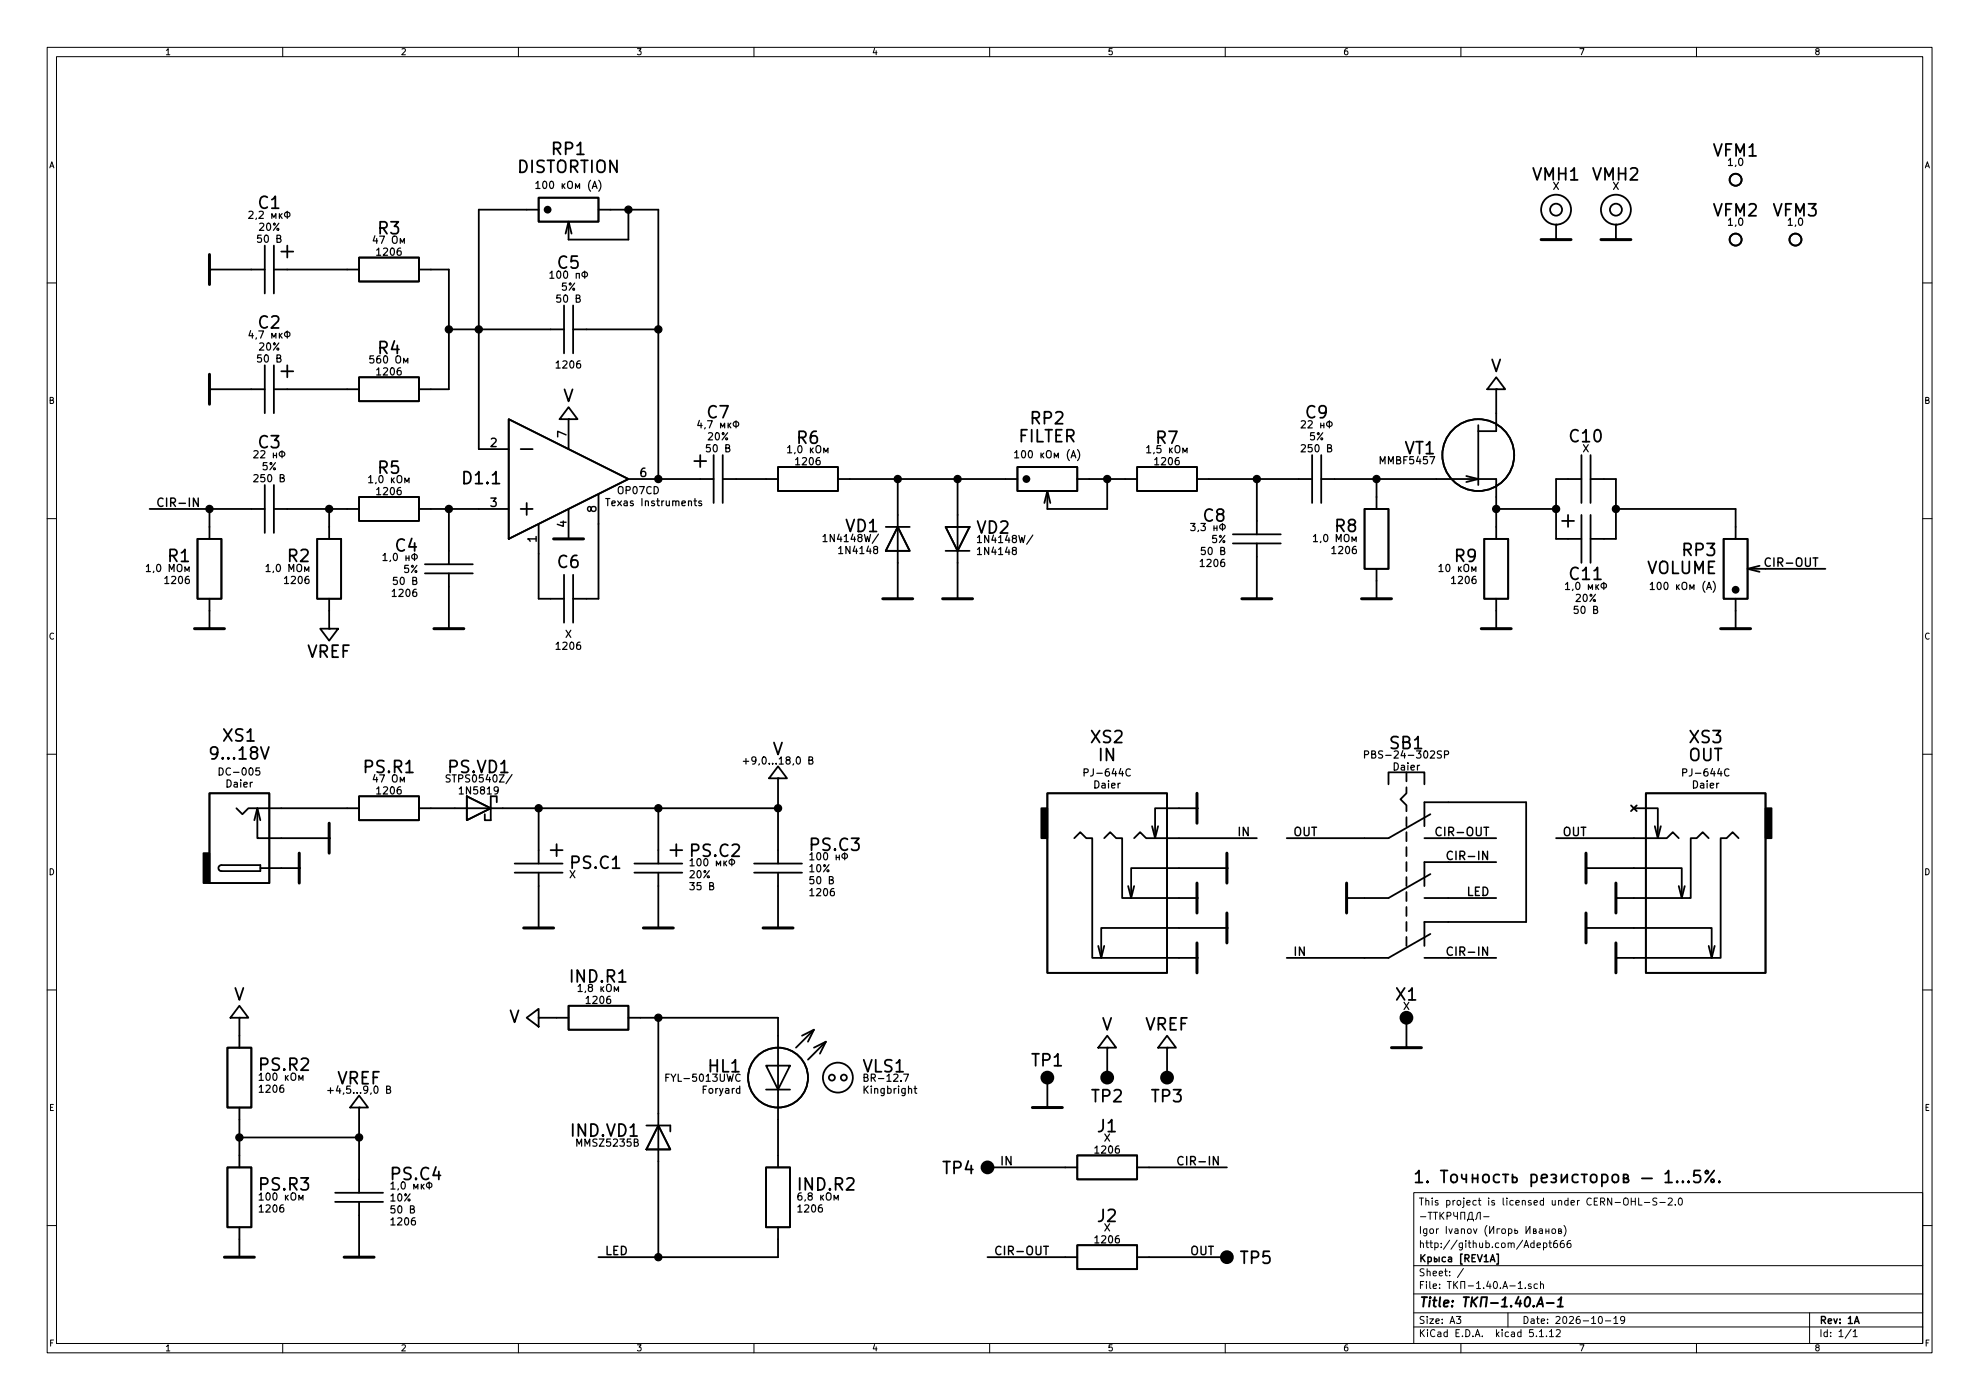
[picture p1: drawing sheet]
<svg xmlns="http://www.w3.org/2000/svg" width="420mm" height="297mm" viewBox="0 0 420 297" stroke-linecap="round" stroke-linejoin="round" font-family="sans-serif">
<g fill="none" stroke="#000" stroke-width=".21">
<path d="M10 10h400v277h-400zM12 12h396v273.1h-396zM60 10v2M110 10v2M160 10v2M210 10v2M260 10v2M310 10v2M360 10v2M10 60h2M408 60h2M10 110h2"/>
<path d="M408 110h2M10 160h2M408 160h2M10 210h2M408 210h2M300 253h108v32.1h-108zM301.4 258.2h1.2M303 257.2h.9M303.5 257.2v1.5M304.2 257.2h.9M304.6 257.2v1.5M305.6 257.2v1.5"/>
<path d="M305.8 257.8l.6 .9M306.4 257.2l-.8 .9M307.1 258l.7-.1 .1-.2-.1-.4-.7-.1v1.5M308.5 257.2l.1 .8 .7 .1M309.3 257.2v1.5M310 258.7v-1.5h.8v1.5M311.4 259.1v-.4h1.3v.4M311.6 258.7l.2-1.2 .2-.3h.4v1.5M313.1 258.7l.2-.2 .2-.9a.54 .54 0 0 1 .6-.4v1.5M314.8 258.2h1.2M346.2 254.2v1.5M346.2 254.9h.8"/>
<path d="M347 254.2v1.5M347.7 254.2v1.5h.7M348.9 255.1h1.2M351.6 254.3l-.6-.1-.3 .3 .1 .3 .7 .3v.5l-.2 .1-.6-.1M352.2 255.1h1.2M354 254.3l.6-.1 .3 .4-1 1.1h1M355.5 255.6v.1M356.3 254.3l.2-.1a.81 .81 0 0 1 .5 .7 .81 .81 0 0 1-.5 .8l-.2-.1-.2-.5zM10 260h2M300 278.5h108M300 274.5h108M300 268.5h108"/>
<path d="M309 279.3h1l-.5 .6 .4 .1v.7l-.2 .1-.7-.1M310.5 269.1l-1.2 2M315.5 260a1.71 1.71 0 0 0 0 2.3M316.1 260.2v1.5l.9-1.5v1.5M318.3 260.7h-.6v1M318.7 260.8l.3-.1 .4 .1v.8l-.2 .1-.5-.1zM318.9 273.4l.5-1.5 .5 1.5M319 273h.8M320 278.5v3M320.1 260.8l.4-.1 .3 .3v.6l-.3 .1-.4-.1M320.1 260.7v1.5M320.4 272.8h1.1"/>
<path d="M321.5 260.7v1l.5-.1v-.5h-.5M322.2 272.3l.4-.4v1.5M322.2 273.4h.8M323.7 273.3v.1M323.8 260.2v1.5l.9-1.5v1.5M324.9 272.5l-.4-.1-.2 .2 .1 .2 .5 .2v.3h-.6M325.4 261.2l.5-.1 .1-.2-.2-.2h-.4v1l.6-.1v-.3l-.2-.1M326.2 264.2l.7-.1-.1-.3-.4-.1-.2 .2v.7h.6M326.2 272.5l-.4-.1-.3 .3 .1 .6 .2 .1 .4-.1M326.7 260.8h.6v.9M326.9 272.5l.2-.1 .4 .1v.9M326.9 271.9v1.5"/>
<path d="M327.3 261.1l-.7 .3 .2 .3 .5-.1M327.5 263.8l.5-.1 .2 .3v.6l-.2 .1-.5-.1M327.5 263.7v1.5M328 261.2h.7M328 260.7v1M328.7 263.7h.5M328.7 260.7v1M328.9 263.2v1.3l.3 .2M329.4 260.8l.2-.1 .4 .1v.8l-.2 .1-.4-.1zM330.4 263.2l-.5 .1a1.11 1.11 0 0 0-.1 1.3l.5 .1 .2-.1v-.5l-.2-.3h-.5l-.1 .3M330.7 261.2l.5-.1 .1-.2-.2-.2h-.4v1l.6-.1v-.3l-.2-.1M331.8 263.2l-.4 .1a.96 .96 0 0 0 0 1.4l.5-.1 .1-.5-.3-.3h-.5l-.1 .3"/>
<path d="M331.9 260a1.71 1.71 0 0 1 0 2.3M333.2 263.2h-.3l-.3 .4-.1 .8 .3 .3 .5-.1 .1-.5-.2-.3h-.4l-.3 .3M339.3 279.5l.2-.2a.81 .81 0 0 1 .5 .8 .81 .81 0 0 1-.5 .7l-.2-.1-.1-.5zM342.5 279.7l.4-.4v1.5M344.8 279.9l-.4 .3h-.2l-.3-.3 .1-.5 .4-.1 .3 .2a1.13 1.13 0 0 1-.3 1.2l-.4 .1M384 278.5v6.6M408 260h2M60 285.1v1.9M110 285.1v1.9M160 285.1v1.9M210 285.1v1.9M260 285.1v1.9"/>
<path d="M300 281.5h108M310 285.1v1.9M326.7 282.5l.4-.4v1.5M326.7 283.6h.8M328.2 283.5v.1M328.8 282.5l.4-.4v1.5M328.8 283.6h.9M330.3 282.3l.5-.2 .2 .2 .1 .2-.9 1.1h.9M340.7 280.2h1.1M342.5 280.8h.8M360 285.1v1.9M392.8 282l-1.3 2"/>
<path d="M393.2 282.5l.5-.4v1.5M393.2 283.6h.9"/>
</g>
<g fill="none" stroke="#000" stroke-width=".3">
<path d="M42.1 105.7v1.8l-1.1-1.8v1.8M375.7 118.6a.71 .71 0 0 0-.9-.1 .71 .71 0 0 0-.2 .9 .67 .67 0 0 0 .3 .7 .67 .67 0 0 0 .8-.1M305.8 175.7a.71 .71 0 0 0-.9 0 .71 .71 0 0 0-.2 .8 .67 .67 0 0 0 .4 .7 .67 .67 0 0 0 .7 0M308.2 180.8a.73 .73 0 0 0-.9 0 .73 .73 0 0 0-.2 .8 .69 .69 0 0 0 .3 .7 .69 .69 0 0 0 .8-.1M308.2 201.1a.73 .73 0 0 0-.9 0 .73 .73 0 0 0-.2 .8 .69 .69 0 0 0 .3 .7 .69 .69 0 0 0 .8 0M251.1 245.6a.73 .73 0 0 0-.9-.1 .73 .73 0 0 0-.3 .9 .69 .69 0 0 0 .4 .7 .69 .69 0 0 0 .8-.1M221.5 264.4h1M222 264.4v1.8M310.9 267l.7-.1 .1-.2v-.3l-.2-.2h-.6v1.5M311.2 267l.5 .7M312.4 266.9h.5M313.1 266.2h-.7v1.5h.7"/>
<path d="M313.5 266.2l.5 1.5 .5-1.5M315 266.6l.4-.4v1.5M315 267.7h.8M316.2 267.7l.5-1.5 .5 1.5M316.4 267.3h.7M317.6 266.1h.4v2.1h-.4M393.5 280.8l.5-1.5 .5 1.5"/>
</g>
<path d="M322.2 275.1l-.6 1.5h1.2M322.6 275.9l-.1 1.3M323.8 275.4l.2-.1a.45 .45 0 0 1 .7 .3v.9a.73 .73 0 0 1-.8 .7l-.3-.2a1.65 1.65 0 0 1 .2-1.6zM325.5 277l-.1 .2M326.1 277.2l.9-2 .4 2M326.4 276.7h.9M328.2 276.5h1.5M330.5 277.2h1.1M330.7 275.8l.6-.6-.2 2" fill="none" stroke="#000" stroke-width=".41"/>
<g fill="none" stroke="#000" stroke-width=".63">
<path d="M44.4 54v6.4M327 50.8h6.4M339.7 50.8h6.4M44.4 79.4v6.4M117.5 114.3h6.3M41.3 133.4h6.3M92.1 133.4h6.3M187.3 127h6.4M200 127h6.4M263.5 127h6.4M288.9 127h6.4M314.3 133.4h6.4"/>
<path d="M365.1 133.4h6.4M69.8 174.7v6.3M254 168.3v6.4M63.5 181v6.4M111.1 196.9h6.4M136.5 196.9h6.4M161.9 196.9h6.4M254 187.4v6.3M260.3 181v6.4M260.3 193.7v6.4M285.7 187.4v6.3M336.5 181v6.4"/>
<path d="M336.5 193.7v6.4M342.9 187.4v6.3M254 200.1v6.3M342.9 200.1v6.3M219.1 235h6.3M295.3 222.3h6.3M47.6 266.7h6.4M73 266.7h6.4"/>
</g>
<g fill="#000">
<circle cx="44.4" cy="57.2" r=".19"/>
<circle cx="330.2" cy="47.7" r=".19"/>
<circle cx="330.2" cy="50.8" r=".19"/>
<circle cx="342.9" cy="47.7" r=".19"/>
<circle cx="342.9" cy="50.8" r=".19"/>
<circle cx="44.4" cy="82.6" r=".19"/>
<circle cx="120.6" cy="88.9" r=".19"/>
<circle cx="317.5" cy="82.6" r=".19"/>
<circle cx="120.6" cy="114.3" r=".19"/>
<circle cx="44.4" cy="133.4" r=".19"/>
<circle cx="69.8" cy="133.4" r=".19"/>
<circle cx="95.2" cy="133.4" r=".19"/>
<circle cx="190.5" cy="127" r=".19"/>
<circle cx="203.2" cy="127" r=".19"/>
<circle cx="266.7" cy="127" r=".19"/>
<circle cx="292.1" cy="127" r=".19"/>
<circle cx="317.5" cy="133.4" r=".19"/>
<circle cx="368.3" cy="133.4" r=".19"/>
<circle cx="69.8" cy="177.8" r=".19"/>
<circle cx="165.1" cy="165.1" r=".19"/>
<circle cx="254" cy="171.5" r=".19"/>
<circle cx="63.5" cy="184.2" r=".19"/>
<circle cx="114.3" cy="196.9" r=".19"/>
<circle cx="139.7" cy="196.9" r=".19"/>
<circle cx="165.1" cy="196.9" r=".19"/>
<circle cx="254" cy="190.5" r=".19"/>
<circle cx="260.3" cy="196.9" r=".19"/>
<circle cx="260.3" cy="184.2" r=".19"/>
<circle cx="285.7" cy="190.5" r=".19"/>
<circle cx="336.5" cy="196.9" r=".19"/>
<circle cx="336.5" cy="184.2" r=".19"/>
<circle cx="342.9" cy="190.5" r=".19"/>
<circle cx="50.8" cy="215.9" r=".19"/>
<circle cx="114.3" cy="215.9" r=".19"/>
<circle cx="254" cy="203.2" r=".19"/>
<circle cx="298.4" cy="215.9" r=".19"/>
<circle cx="342.9" cy="203.2" r=".19"/>
<circle cx="76.2" cy="235" r=".19"/>
<circle cx="222.2" cy="228.6" r=".19"/>
<circle cx="222.2" cy="235" r=".19"/>
<circle cx="234.9" cy="222.3" r=".19"/>
<circle cx="234.9" cy="228.6" r=".19"/>
<circle cx="247.6" cy="228.6" r=".19"/>
<circle cx="247.6" cy="222.3" r=".19"/>
<circle cx="298.4" cy="222.3" r=".19"/>
<circle cx="209.5" cy="247.7" r=".19"/>
<circle cx="50.8" cy="266.7" r=".19"/>
<circle cx="76.2" cy="266.7" r=".19"/>
<circle cx="260.3" cy="266.7" r=".19"/>
</g>
<g fill="none" stroke="#000" stroke-width=".38">
<path d="M44.4 57.2h11.8M56.2 52.1v10.2M58.1 52.1v10.2M58.1 57.2h18.1M59.7 53.4h2.5M61 52.1v2.5M76.2 54.6h12.7v5.1h-12.7zM88.9 57.2h6.3v25.4h-6.3M114.3 41.9h12.7v5.1h-12.7zM114.3 44.5h-12.7v50.8h6.3M120 49.6l.6-2.6 .7 2.6M127 44.5h12.7v57.1"/>
<path d="M133.3 44.5v6.3h-12.7v-3.8M330.2 47.7v3.1M342.9 47.7v3.1M56.2 77.5v10.2M58.1 77.5v10.2M59.7 78.8h2.5M61 77.5v2.5M95.2 69.9h24.5M119.7 64.8v10.2M121.6 64.8v10.2M121.6 69.9h18.1M44.4 82.6h11.8"/>
<path d="M58.1 82.6h18.1M76.2 80h12.7v5.1h-12.7zM107.9 88.9l25.4 12.7-25.4 12.7zM110.5 95.3h2.5M120.6 86.4l2 2.5h-3.9zM120.6 88.9v6.4M147.3 97.8h2.6M148.6 96.6v2.5M151.4 96.6v10.1M153.4 96.6v10.1M165.1 99.1h12.7v5.1h-12.7zM215.9 99.1h12.7v5.1h-12.7z"/>
<path d="M241.3 99.1h12.7v5.1h-12.7zM278.4 96.6v10.1M280.4 96.6v10.1M313.7 90.2v12.7M317.5 80l1.9 2.6h-3.8zM317.5 82.6v8.9h-3.8M335.6 96.6v10.1M337.5 96.6v10.1M31.7 108h24.5M41.9 114.3h5.1v12.7h-5.1zM44.4 108v6.3M56.2 102.9v10.2"/>
<path d="M58.1 108h18.1M58.1 102.9v10.2M67.3 114.3h5.1v12.7h-5.1zM69.8 108v6.3M76.2 105.4h12.7v5.1h-12.7zM88.9 108h19M90.2 119.7h10.1M95.2 108v11.7M110.5 108h2.5M111.8 106.7v2.6M114.3 111.2v15.8h5.4M120.6 108v6.3"/>
<path d="M127 104.8v22.2h-5.4M133.3 101.6h18.1M153.4 101.6h11.7M177.8 101.6h38.1M188 111.8h5M190.5 111.8l2.5 5.1h-5zM190.5 101.6v25.4M200.7 111.8h5l-2.5 5.1zM200.7 116.9h5M203.2 101.6v25.4M221.6 106.7l.6-2.5 .7 2.5M228.6 101.6h12.7"/>
<path d="M234.9 101.6v6.4h-12.7v-3.8M254 101.6h24.4M261.6 115.3h10.2M261.6 113.4h10.2M266.7 101.6v11.8M266.7 115.3v11.7M280.4 101.6h37.1v12.7M289.6 108h5v12.7h-5zM292.1 101.6v6.4M311.1 101l2.6 .6-2.6 .7M315 114.3h5v12.7h-5zM317.5 108h12.7"/>
<path d="M331.5 110.5h2.5M332.7 109.3v2.5M335.6 101.6h-5.4v12.7h5.4M335.6 109.3v10.1M337.5 101.6h5.4v12.7h-5.4M337.5 109.3v10.1M342.9 108h25.4v6.3M365.8 114.3h5v12.7h-5zM44.4 127v6.4M67.9 133.4h3.9l-2 2.5zM69.8 127v6.4M90.2 121.7h10.1"/>
<path d="M95.2 121.7v11.7M119.7 122v10.1M121.6 122v10.1M292.1 120.7v6.3M317.5 127v6.4M368.3 127v6.4M370.8 120.7h16.5M373.4 120.1l-2.6 .6 2.6 .6M44.4 168.3h12.7v19.1h-12.7zM50.2 171.5l1.2 1.3 1.3-1.3h23.5M54 174l.6-2.5 .6 2.5M54.6 171.5v6.3h15.2"/>
<path d="M76.2 168.9h12.7v5.1h-12.7zM88.9 171.5h76.2M99.1 168.9l5 2.6-5 2.5zM105.4 170.2v-1.3h-1.3v5.1h-1.2v-1.2M114.3 171.5v11.7M118.1 179.1v2.5M139.7 171.5v11.7M143.5 179.1v2.5M165.1 162.6l1.9 2.5h-3.8zM165.1 165.1v18.1M222.2 168.3h25.4v38.1h-25.4zM228 177.8l1.2-1.2 1.3 1.2h1.3v25.4h22.2"/>
<path d="M234.3 177.8l1.3-1.2 1.3 1.2h1.2v12.7h15.9M240.7 177.8l1.2-1.2 1.3 1.2h23.5M244.5 175.3l.6 2.5 .6-2.5M254 171.5h-8.9v6.3M294.6 166.4v-2.5h7.7v2.5M298.4 167v1.3l-1.2 1.3 1.2 1.3v1.2M298.4 163.9v1.9M298.4 173.4v1.9M298.4 176.6v1.9M298.4 179.7v1.9M302.3 175.3v-5.1h21.5v25.4h-21.5v5.1M302.3 177.8h15.2"/>
<path d="M303.5 172.8l-8.9 5h-21.6M330.2 177.8h23.5l1.3-1.2 1.2 1.2M346.1 170.9l1.2 1.2M346.7 171.5h5.1v6.3M347.3 170.9l-1.2 1.2M349.2 168.3h25.4v38.1h-25.4zM351.2 175.3l.6 2.5 .6-2.5M362.6 177.8l-1.3-1.2-1.3 1.2h-1.2v12.7h-15.9M368.9 177.8l-1.2-1.2-1.3 1.2h-1.3v25.4h-22.2M46.5 183.7l.4-.1h8.3v1.2h-8.3a.65 .65 0 0 1-.5-.4 .65 .65 0 0 1 .1-.7zM55.2 184.2h8.3M109.2 185.2h10.2"/>
<path d="M109.2 183.2h10.2M114.3 185.2v11.7M116.8 180.4h2.6M134.6 185.2h10.2M134.6 183.2h10.2M139.7 185.2v11.7M142.2 180.4h2.6M160 185.2h10.2M160 183.2h10.2M165.1 185.2v11.7M239.4 188l.6 2.5 .7-2.5M260.3 196.9h-26.6v6.3"/>
<path d="M260.3 184.2h-20.3v6.3M298.4 182.9v1.9M298.4 186.1v1.9M298.4 189.3v1.9M298.4 192.4v1.9M298.4 195.6v1.9M298.4 198.8v1.9M302.3 190.5h15.2M303.5 198.2l-8.9 5h-21.6M303.5 185.5l-8.9 5h-8.9M317.5 182.9h-15.2v5.1M336.5 196.9h26.7v6.3"/>
<path d="M336.5 184.2h20.4v6.3M356.2 188l.7 2.5 .6-2.5M50.8 213.4l1.9 2.5h-3.8zM50.8 215.9v6.4M111.8 215.9l2.5-1.9v3.8zM114.3 215.9h6.3M120.6 213.4h12.7v5.1h-12.7zM133.3 215.9h31.8v31.8M139.7 215.9v50.8M170.2 219.7l2.5-1.2-1.3 2.5M172.7 218.5l-3.8 3.8M233 200.7l.7 2.5 .6-2.5"/>
<path d="M234.9 219.7l2 2.6h-3.9zM247.6 219.7l2 2.6h-3.9zM298.4 215.9v6.4M302.3 203.2h15.2M362.6 200.7l.6 2.5 .7-2.5M48.3 222.3h5v12.7h-5zM50.8 235v12.7M76.2 232.4l1.9 2.6h-3.8zM76.2 235v18.1M137.2 238.8h5v1.3M139.7 238.8l2.5 5.1h-5zM162.6 226.1h5l-2.5 5.1z"/>
<path d="M162.6 231.2h5M172.7 222.3l2.6-1.3-1.3 2.6M175.3 221l-3.9 3.8M222.2 228.6v6.4M234.9 222.3v6.3M247.6 222.3v6.3M48.3 247.7h5v12.7h-5zM50.8 241.3h25.4M71.1 255h10.2M71.1 253.1h10.2M76.2 255v11.7M162.6 247.7h5v12.7h-5z"/>
<path d="M209.5 247.7h19.1M228.6 245.1h12.7v5.1h-12.7zM241.3 247.7h19M305.7 248.3h1.5M318.9 249.2h1.2M319.5 249.2v1.7M321 249.2v1.7l.8-.1 .1-.3-.1-.6-.8-.1M324.9 249.3l.8-.1 .4 .5v.7l-.2 .4-.2 .1-.8-.1M324.9 249.2v2.5M327.1 250l1.2-.2-.1-.5-.7-.1-.4 .3 .1 1.3 .3 .1 .7-.1M329.2 249.3l.7-.1 .4 .3-.2 .4-.2 .1 .4 .4-.2 .4-.2 .1-.7-.1M329.6 250h.3"/>
<path d="M331.3 249.2v1.7l1.3-1.7v1.7M334.8 249.3l-.7-.1-.4 .5v.7l.2 .4 .2 .1 .7-.1M335.6 249.2h1.2M336.2 249.2v1.7M337.7 249.3a.69 .69 0 0 1 1.1 .4v.7a.68 .68 0 0 1-.6 .5 .68 .68 0 0 1-.7-.5v-.7zM339.9 249.3l.8-.1 .4 .5v.7l-.2 .4-.2 .1-.8-.1M339.9 249.2v2.5M342.3 249.3a.69 .69 0 0 1 1.1 .4v.7a.68 .68 0 0 1-.6 .5 .68 .68 0 0 1-.7-.5v-.7zM344.5 250l.9-.1 .1-.2-.1-.4-.9-.1v1.7h.8l.2-.1 .1-.4-.1-.2-.4-.2M348.4 250h2.2M353.4 249.1l.7-.8v2.6M353.4 250.9h1.4"/>
<path d="M355.9 250.6l.1 .2-.1 .1-.1-.1 .1-.2v.3M357.1 250.6l.1 .2-.1 .1v-.3v.3M358.3 250.6l.1 .2-.1 .1-.1-.1 .1-.2v.3M360.7 248.3h-1.2l-.1 1.2 .4-.2h.6l.3 .2 .2 .3-.2 .8-.3 .3h-.6l-.4-.3M363.1 250.3l.3-.1 .3 .1v.5l-.3 .1-.3-.1zM363.8 248.3l-2 2.6M364.8 250.6l.2 .2-.2 .1-.1-.1 .1-.2v.3M50.8 260.4v6.3M165.1 260.4v6.3h-38.1M209.5 266.7h19.1M228.6 264.2h12.7v5.1h-12.7zM241.3 266.7h19"/>
<circle cx="368.3" cy="38.1" r="1.27"/>
<circle cx="330.2" cy="44.5" r="1.27"/>
<circle cx="330.2" cy="44.5" r="3.2"/>
<circle cx="342.9" cy="44.5" r="1.27"/>
<circle cx="342.9" cy="44.5" r="3.2"/>
<circle cx="368.3" cy="50.8" r="1.27"/>
<circle cx="381" cy="50.8" r="1.27"/>
<circle cx="313.7" cy="96.6" r="7.6"/>
<circle cx="165.1" cy="228.6" r="6.3"/>
<circle cx="176.5" cy="228.6" r=".63"/>
<circle cx="177.8" cy="228.6" r="3.2"/>
<circle cx="179.1" cy="228.6" r=".63"/>
<circle cx="362.2" cy="248.7" r=".36"/>
</g>
<g fill="none" stroke="#000" stroke-width=".25">
<path d="M113.7 38.9l.4-.4v1.5M113.7 40h.9M115.3 38.6l.2-.1a.81 .81 0 0 1 .5 .7 .81 .81 0 0 1-.5 .8l-.3-.6zM125.3 38.2a1.78 1.78 0 0 0 0 2.4M125.7 40l.5-1.5 .5 1.5M125.8 39.6h.7M127.1 38.2a1.7 1.7 0 0 1 0 2.4M52.8 44.9l.6-.1 .2 .1 .1 .3-.9 1.1h.9M54.4 46.3l-.1 .2M55.4 49.9h-.7l-.1 .7 .8-.1 .1 .3-.1 .5-.2 .1-.6-.1M56.2 50l.4-.1a.87 .87 0 0 1-.2 1.5l-.3-.6zM58.8 50.6l.6-.1 .2-.2-.1-.3-.7-.1v1.5h.6l.2-.5-.3-.3"/>
<path d="M59.3 45.3v1M59.4 45.8l.5 .5M59.9 45.3l-.6 .6M61 44.8v1.5M79.6 50l-.4 1.1h.9M79.9 50.6v1M80.6 50.1h1l-.7 1.5M83.3 50.3l.3-.2 .5 .1a.99 .99 0 0 1-.2 1.4 .53 .53 0 0 1-.6-.5zM84.9 51.6v-1l.5 .8 .4-.8v1M116.7 57.9l.4-.4v1.5M116.7 59h.9M122.3 59v-1h.6v1"/>
<path d="M124.1 57.5v1.5M53.2 70.1l-.4 1.1h1M53.5 70.7v1M54.4 71.7l-.1 .2M55.4 75.3h-.7l-.1 .7 .8-.1 .1 .3-.1 .5-.2 .1-.6-.1M56.2 75.4l.4-.1a.87 .87 0 0 1-.2 1.5l-.3-.6zM58.8 76l.6-.1 .2-.2-.1-.3-.7-.1v1.5h.6l.2-.5-.3-.3M59.3 70.7v1M59.4 71.2l.5 .5M59.9 70.7l-.6 .6M61 70.2v1.5M79.3 75.5h-.8v.7l.7-.1 .1 .3v.5l-.3 .1-.5-.1"/>
<path d="M84.1 75.7l.3-.2a.53 .53 0 0 1 .6 .5v.5a.51 .51 0 0 1-.5 .5 .51 .51 0 0 1-.5-.5zM85.6 77v-1l.5 .8 .4-.8v1M118.9 62.6h-.7l-.1 .7 .8-.1 .1 .3-.1 .5-.2 .1-.6-.1M119.7 62.7l.4-.1a.87 .87 0 0 1-.2 1.5l-.3-.6zM122.3 63.3l.6-.1 .2-.2-.1-.3-.7-.1v1.5h.6l.2-.5-.3-.3M53.9 95.7l.6-.1 .2 .1 .1 .3-1 1.1h1M58 96.6h.7M58.7 96.1v1M59.8 95.6v1.5M148.4 89.2l-.3 1.1h.9M148.8 89.8v1M149.6 90.7l-.1 .3"/>
<path d="M150.7 94.3h-.7l-.1 .8 .7-.1 .1 .2v.5l-.2 .2-.6-.2M151.5 94.5l.3-.2a.87 .87 0 0 1-.1 1.6l-.4-.6zM154 95.1l.7-.1 .1-.2-.1-.3-.7-.2v1.6h.6l.3-.5-.4-.3M154.5 89.8v1M154.7 90.2l.4 .6M155.1 89.8l-.6 .6M156.2 89.3v1.5M167.1 95l.5-.4v1.5M167.1 96.1h.9M168.7 96l-.1 .3M173.2 94.8l.3-.2a.53 .53 0 0 1 .7 .5v.5a.51 .51 0 0 1-.5 .5 .51 .51 0 0 1-.5-.5zM174.8 96.1v-1l.5 .7 .4-.7v1"/>
<path d="M215.3 96l.4-.4v1.5M215.3 97.1h.9M216.9 95.7l.2-.1a.81 .81 0 0 1 .5 .8 .81 .81 0 0 1-.5 .7l-.3-.5zM226.9 95.4a1.78 1.78 0 0 0 0 2.3M227.3 97.1l.5-1.5 .5 1.5M227.4 96.7h.7M228.7 95.4a1.7 1.7 0 0 1 0 2.3M243.3 95l.5-.4v1.5M243.3 96.1h.9M244.9 96l-.1 .3M249.4 94.8l.3-.2a.53 .53 0 0 1 .7 .5v.5a.51 .51 0 0 1-.5 .5 .51 .51 0 0 1-.5-.5zM251 96.1v-1l.5 .7 .4-.7v1"/>
<path d="M276.1 89.4l.6-.1 .2 .1 .1 .3-.9 1.1h.9M276.1 94.5l.6-.2 .2 .2 .1 .3-.9 1.1h.9M280.3 90.3h.6M280.9 89.8v1M281.7 95.1l.7-.2v-.4l-.7-.2v1.6h.6l.2-.2 .1-.3-.4-.3M282.1 89.3v1.5M33.4 119.9l.2-.2a.81 .81 0 0 1 .5 .8 .81 .81 0 0 1-.5 .8l-.2-.2-.2-.4zM37.7 120l.2-.3a.53 .53 0 0 1 .7 .6v.5a.51 .51 0 0 1-.5 .5 .51 .51 0 0 1-.5-.5zM53.9 100.8l.6-.1 .2 .1 .1 .3-1 1.1h1M58.8 119.9l.2-.2a.81 .81 0 0 1 .5 .8 .81 .81 0 0 1-.5 .8l-.2-.2-.2-.4zM59.5 101.4l.7-.1v-.5l-.7-.1v1.5h.5l.3-.1 .1-.4-.4-.3M63.2 119.8l.1-.1a.53 .53 0 0 1 .7 .6v.5a.51 .51 0 0 1-.5 .5 .51 .51 0 0 1-.5-.5v-.5z"/>
<path d="M78.2 101.3l.5-.4v1.5M78.2 102.4h.9M79.8 102.3l-.1 .3M81.3 117.8l.4-.4v1.5M81.3 118.9h.8M84.3 101.1l.3-.2a.53 .53 0 0 1 .7 .5v.5a.51 .51 0 0 1-.5 .5 .51 .51 0 0 1-.5-.5zM85.9 102.4v-1l.5 .8 .4-.8v1M86.2 118.4h.6M86.8 117.9v1M88 117.4v1.5M128.5 105.8h.9M147.2 106.3h.6"/>
<path d="M147.5 105.8v1.3l.3 .2M148.8 106.4l-.3-.1-.2 .2v.2l.5 .2v.3h-.5M174.7 113.8l.4-.4v1.5M174.7 114.9h.8M186.4 113.3l-1.3 2M207.4 114l.4-.4v1.5M207.4 115.1h.9M219.2 113.5l-1.3 2M252.7 111.1h.9l-.5 .5 .4 .2v.6l-.2 .2-.6-.2M255.7 116.1h-.7l-.1 .8 .8-.1 .1 .2-.1 .5-.2 .2-.6-.2M256.5 116.3l.4-.2a.87 .87 0 0 1-.2 1.6l-.3-.6zM257.6 112.1h.6"/>
<path d="M258.2 111.6v1M259.1 116.9l.6-.1 .1-.2v-.3l-.7-.2v1.6h.5l.3-.5-.3-.3M259.4 111.1v1.5M278.7 113.8l.4-.4v1.5M278.7 114.9h.9M280.3 114.8l-.1 .3M281 113.5l.3-.1a.81 .81 0 0 1 .5 .8 .81 .81 0 0 1-.5 .7l-.3-.1-.1-.5zM283.6 114.9v-1.5l.5 1.1 .5-1.1v1.5M285.3 113.6l.3-.2a.53 .53 0 0 1 .7 .5v.5a.51 .51 0 0 1-.6 .5 .51 .51 0 0 1-.5-.5zM286.9 114.9v-1l.5 .8 .4-.8v1M307 119.9l.2-.2a.83 .83 0 0 1 .6 .7 .83 .83 0 0 1-.3 .8l-.2 .1a.84 .84 0 0 1-.3-1.4zM310.7 120l.3-.3 .6 .3a1.09 1.09 0 0 1-.3 1.3 .53 .53 0 0 1-.7-.5z"/>
<path d="M31.1 120.2l.4-.5v1.6M31.1 121.3h.8M32.6 121.2l-.1 .3M35.9 121.3v-1.6l.5 1.1 .5-1.1v1.6M39.2 121.3v-1l.5 .7 .4-.7v1M56.5 120.2l.4-.5v1.6M56.5 121.3h.8M58 121.2l-.1 .3M61.3 121.3v-1.6l.5 1.1 .5-1.1v1.6M64.6 121.3v-1l.5 .7 .4-.7v1M84.3 122.5h-.8v.7l.7-.1 .1 .3v.5l-.3 .1-.5-.1M85.1 122.6l.3-.1a.87 .87 0 0 1-.1 1.5l-.4-.6z"/>
<path d="M87.6 123.2l.7-.1 .1-.2-.1-.3-.7-.1v1.5h.6l.3-.5-.4-.3M305.4 120.2l.4-.5v1.6M305.4 121.3h.8M312.3 121.3v-1l.5 .7 .4-.7v1M332.2 124l.4-.4v1.5M332.2 125.1h.9M333.8 125l-.1 .3M334.8 128.6h-.7l-.1 .7h.8l.1 .2-.1 .5-.2 .2-.6-.2M335.6 128.8l.4-.2a.87 .87 0 0 1-.2 1.6l-.3-.6zM338.2 129.3h.6l.2-.2-.1-.3-.7-.2v1.6h.6l.2-.5-.3-.4M338.7 124.1v1M338.8 124.5l.4 .6"/>
<path d="M339.2 124.1l-.5 .5M340.3 123.6v1.5M350.2 124l.4-.4v1.5M350.2 125.1h.9M351.8 123.7l.2-.1a.81 .81 0 0 1 .5 .7 .81 .81 0 0 1-.5 .8l-.4-.6zM361.8 123.3a1.78 1.78 0 0 0 0 2.4M362.2 125.1l.5-1.5 .5 1.5M362.3 124.6h.7M363.5 123.3a1.7 1.7 0 0 1 0 2.4M46.5 162.9a.77 .77 0 0 1 .9 .8 .77 .77 0 0 1-.9 .8zM55.1 162.9h-.7l-.1 .7h.7l.1 .2v.5l-.2 .2-.6-.2M79.6 164.3l-.4 1.1h.9"/>
<path d="M79.9 164.9v1M80.6 164.4h1l-.7 1.5M83.3 164.6l.3-.2 .5 .1a.99 .99 0 0 1-.2 1.4 .53 .53 0 0 1-.6-.5zM84.9 165.9v-1l.5 .8 .4-.8v1M95.5 164.5l-.6-.1-.2 .1v.5l.7 .3 .1 .3-.3 .3-.5-.1M108.7 164.3l-1.3 2M157.7 161.5h1.2M158.3 160.9v1.2M171.7 161.3l.7-.1v-.5l-.7-.1v1.5h.5l.3-.5-.3-.3M230 163.9l.8-.1 .1-.5-.9-.2v1.6M239.9 163.3a.67 .67 0 0 0-.9 .1 .67 .67 0 0 0 0 .9l.4 .4 .5-.2M289.6 160.1l.7-.1 .1-.2-.1-.4-.7-.1v1.5"/>
<path d="M306.5 160.1l.8-.1v-.6l-.8-.1v1.5M357.1 163.9l.7-.1 .1-.5-.8-.2v1.6M366.9 163.3a.67 .67 0 0 0-.9 .1 .67 .67 0 0 0 0 .9l.4 .4 .5-.2M146.4 187.3h.9l-.5 .5 .4 .1 .1 .2-.1 .6-.6 .1-.2-.2M146.4 182.6l.5-.4v1.5M146.4 183.7h.9M148 182.3l.3-.1a.81 .81 0 0 1 .5 .7 .81 .81 0 0 1-.5 .8l-.3-.1-.1-.5zM148.7 187.3h-.7l-.1 .7 .7-.1 .1 .7-.2 .2-.6-.2M150.6 188l.7-.1 .1-.2-.1-.3-.7-.1v1.5h.6l.3-.5-.4-.3M153.6 182.7v1M153.8 183.1l.4 .6M154.2 182.7l-.6 .6"/>
<path d="M155.3 182.2v1.5M171.9 181.3l.4-.4v1.5M171.9 182.4h.8M172.6 186h-.7v.7l.7-.1 .1 .3-.1 .5-.2 .1-.5-.1M173.5 186.1l.3-.1a.87 .87 0 0 1-.1 1.5l-.4-.6zM176 186.7l.7-.1 .1-.2-.1-.3-.7-.1v1.5h.6l.3-.5-.4-.3M177.4 181.9h.7M178.1 181.4v1M179.2 180.9v1.5M122.7 209.3l.4-.4v1.5M122.7 210.4h.8M124.3 210.3l-.2 .3"/>
<path d="M128.9 208.9h.2a.53 .53 0 0 1 .6 .5v.5a.51 .51 0 0 1-.5 .5 .51 .51 0 0 1-.5-.5v-.5zM130.4 210.4v-1l.4 .7 .4-.7v1M55 228.1l.4-.4v1.5M55 229.2h.9M56.6 227.8l.2-.1a.81 .81 0 0 1 .5 .8 .81 .81 0 0 1-.5 .7l-.2-.1-.2-.5zM61.8 227.9l.3-.2a.53 .53 0 0 1 .7 .5v.5a.51 .51 0 0 1-.8 .4 1.14 1.14 0 0 1-.2-1.2zM63.4 229.2v-1l.5 .8 .4-.8v1M69.5 231.4h1.2M70.1 230.8v1.2M82 231.2l.8-.2v-.4l-.8-.2v1.6h.6l.2-.2 .1-.3-.4-.3M141.3 228.6h.5M142 227.9h-.7v1.5"/>
<path d="M157 228a.73 .73 0 0 0-1 .6 .73 .73 0 0 0 .8 .8l.2-.1M183.4 228.6l.7-.1v-.5l-.7-.1v1.5h.5l.3-.5-.3-.3M191.8 227.9h1l-.7 1.5M194 230.9h.5M194.2 230.4v1.3l.3 .3M55 253.5l.4-.4v1.5M55 254.6h.9M56.6 253.2l.2-.1a.81 .81 0 0 1 .5 .8 .81 .81 0 0 1-.5 .7l-.2-.1-.2-.5zM61.8 253.3l.3-.2a.53 .53 0 0 1 .7 .5v.5a.51 .51 0 0 1-.8 .4 1.14 1.14 0 0 1-.2-1.2zM63.4 254.6v-1l.5 .8 .4-.8v1M83 251.2l.4-.4v1.5M83 252.3h.8"/>
<path d="M83.7 255.8h-.7v.8l.7-.1 .1 .2-.1 .5-.2 .2-.5-.2M84.5 252.2l-.1 .3M84.6 256l.3-.2a.87 .87 0 0 1-.1 1.6l-.4-.6zM87.1 256.6l.7-.1 .1-.2-.1-.3-.7-.2v1.6h.6l.3-.5-.4-.3M89.4 251.3v1M89.6 251.7l.4 .6M90 251.3l-.6 .6M91.1 250.8v1.5M170 253.1l-.4 .1-.2 .3a1.02 1.02 0 0 0 0 1h.6l.2-.5-.3-.3h-.5l-.1 .3M170.9 254.5l-.1 .3M175.5 253.2l.2-.1a.53 .53 0 0 1 .7 .5v.5a.51 .51 0 0 1-.6 .5 .51 .51 0 0 1-.5-.5v-.5zM177 254.6v-1l.4 .8 .5-.8v1"/>
<circle cx="61" cy="45.6" r=".56"/>
<circle cx="124.1" cy="58.3" r=".56"/>
<circle cx="61" cy="71" r=".56"/>
<circle cx="59.9" cy="96.4" r=".57"/>
<circle cx="156.2" cy="90" r=".56"/>
<circle cx="282.1" cy="90" r=".57"/>
<circle cx="88" cy="118.1" r=".56"/>
<circle cx="259.4" cy="111.8" r=".56"/>
<circle cx="340.3" cy="124.3" r=".56"/>
<circle cx="155.3" cy="182.9" r=".56"/>
<circle cx="179.3" cy="181.7" r=".56"/>
<circle cx="91.1" cy="251.5" r=".56"/>
</g>
<g fill="#000" stroke="#000" stroke-width=".38">
<path d="M221 171.5h1.2v6.3h-1.2zM374.6 171.5h1.3v6.3h-1.3zM43.2 181h1.2v6.4h-1.2z"/>
<circle cx="116.2" cy="44.5" r=".63"/>
<circle cx="217.8" cy="101.6" r=".63"/>
<circle cx="368.3" cy="125.1" r=".63"/>
<circle cx="298.5" cy="215.9" r="1.27"/>
<circle cx="222.2" cy="228.6" r="1.27"/>
<circle cx="234.9" cy="228.6" r="1.27"/>
<circle cx="247.6" cy="228.6" r="1.27"/>
<circle cx="209.5" cy="247.7" r="1.27"/>
<circle cx="260.4" cy="266.7" r="1.27"/>
</g>
<g fill="#000" stroke="#000" stroke-width=".25">
<circle cx="133.3" cy="44.5" r=".76"/>
<circle cx="95.2" cy="69.9" r=".76"/>
<circle cx="101.6" cy="69.9" r=".76"/>
<circle cx="139.7" cy="69.9" r=".76"/>
<circle cx="44.4" cy="108" r=".76"/>
<circle cx="69.8" cy="108" r=".76"/>
<circle cx="95.2" cy="108" r=".76"/>
<circle cx="139.7" cy="101.6" r=".76"/>
<circle cx="190.5" cy="101.6" r=".76"/>
<circle cx="203.2" cy="101.6" r=".76"/>
<circle cx="234.9" cy="101.6" r=".76"/>
<circle cx="266.7" cy="101.6" r=".76"/>
<circle cx="292.1" cy="101.6" r=".76"/>
<circle cx="317.5" cy="108" r=".76"/>
<circle cx="330.2" cy="108" r=".76"/>
<circle cx="342.9" cy="108" r=".76"/>
<circle cx="114.3" cy="171.5" r=".76"/>
<circle cx="139.7" cy="171.5" r=".76"/>
<circle cx="165.1" cy="171.5" r=".76"/>
<circle cx="139.7" cy="215.9" r=".76"/>
<circle cx="50.8" cy="241.3" r=".76"/>
<circle cx="76.2" cy="241.3" r=".76"/>
<circle cx="139.7" cy="266.7" r=".76"/>
</g>
<g font-size="3.5">
<text x="117.2" y="32.9">RP1</text>
<text x="363.6" y="33.2">VFM1</text>
<text x="109.8" y="36.7">DISTORTION</text>
<text x="325.3" y="38.3">VMH1</text>
<text x="338" y="38.3">VMH2</text>
<text x="54.9" y="44.3">C1</text>
<text x="363.6" y="45.9">VFM2</text>
<text x="376.3" y="45.9">VFM3</text>
<text x="80.3" y="49.7">R3</text>
<text x="118.4" y="57">C5</text>
<text x="54.9" y="69.7">C2</text>
<text x="80.3" y="75.1">R4</text>
<text x="316.3" y="78.9">V</text>
<text x="119.5" y="85.3">V</text>
<text x="150.1" y="88.8">C7</text>
<text x="277.1" y="88.8">C9</text>
<text x="54.9" y="95.1">C3</text>
<text x="169.2" y="94.2">R6</text>
<text x="216.1" y="93.8">FILTER</text>
<text x="218.8" y="90">RP2</text>
<text x="245.4" y="94.2">R7</text>
<text x="333.3" y="93.8">C10</text>
<text x="80.3" y="100.5">R5</text>
<text x="298.1" y="96.4">VT1</text>
<text x="98.5" y="102.7">D1.1</text>
<text x="179.5" y="112.9">VD1</text>
<text x="207.3" y="113.2">VD2</text>
<text x="255.4" y="110.7">C8</text>
<text x="283.4" y="112.9">R8</text>
<text x="35.7" y="119.2">R1</text>
<text x="61.1" y="119.2">R2</text>
<text x="84" y="117">C4</text>
<text x="308.8" y="119.2">R9</text>
<text x="357.1" y="118">RP3</text>
<text x="118.4" y="120.5">C6</text>
<text x="333.3" y="123">C11</text>
<text x="349.4" y="121.8">VOLUME</text>
<text x="65.1" y="139.6">VREF</text>
<text x="45.2" y="161.1">9...18V</text>
<text x="47.4" y="157.3">XS1</text>
<text x="163.9" y="160.2">V</text>
<text x="231.6" y="157.7">XS2</text>
<text x="233.2" y="161.5">IN</text>
<text x="295" y="158.9">SB1</text>
<text x="358.2" y="161.5">OUT</text>
<text x="358.6" y="157.7">XS3</text>
<text x="77.4" y="164">PS.R1</text>
<text x="95.3" y="164">PS.VD1</text>
<text x="121.3" y="184.3">PS.C1</text>
<text x="146.7" y="181.8">PS.C2</text>
<text x="172.1" y="180.5">PS.C3</text>
<text x="121.2" y="208.5">IND.R1</text>
<text x="49.6" y="212.3">V</text>
<text x="296.3" y="212.3">X1</text>
<text x="108" y="217">V</text>
<text x="233.8" y="218.6">V</text>
<text x="243" y="218.6">VREF</text>
<text x="55.2" y="227.2">PS.R2</text>
<text x="150.4" y="227.5">HL1</text>
<text x="183.2" y="227.5">VLS1</text>
<text x="219" y="226.2">TP1</text>
<text x="71.5" y="230.1">VREF</text>
<text x="231.7" y="233.9">TP2</text>
<text x="244.4" y="233.9">TP3</text>
<text x="121.4" y="241.2">IND.VD1</text>
<text x="233" y="240.2">J1</text>
<text x="83.2" y="250.4">PS.C4</text>
<text x="200.2" y="249.1">TP4</text>
<text x="299.7" y="251">1.</text>
<text x="306.6" y="251">1...5%.</text>
<text x="55.2" y="252.6">PS.R3</text>
<text x="169.6" y="252.6">IND.R2</text>
<text x="233" y="259.3">J2</text>
<text x="263.3" y="268.2">TP5</text>
</g>
<text font-size="2.8" x="301" y="277.3">Title: -1.40.A-1</text>
<g font-size="2.5">
<text x="104.1" y="94.9">2</text>
<text x="120.2" y="92.8" transform="rotate(-90 120.2 92.8)">7</text>
<text x="135.8" y="101.2">6</text>
<text x="33" y="107.6">CIR-IN</text>
<text x="104.1" y="107.6">3</text>
<text x="120.2" y="111.8" transform="rotate(-90 120.2 111.8)">4</text>
<text x="126.6" y="108.7" transform="rotate(-90 126.6 108.7)">8</text>
<text x="113.9" y="115" transform="rotate(-90 113.9 115)">1</text>
<text x="375.8" y="120.3">CIR-OUT</text>
<text x="263" y="177.4">IN</text>
<text x="274.3" y="177.4">OUT</text>
<text x="305.9" y="177.4">CIR-OUT</text>
<text x="331.5" y="177.4">OUT</text>
<text x="308.7" y="182.5">CIR-IN</text>
<text x="311.3" y="190.1">LED</text>
<text x="274.3" y="202.8">IN</text>
<text x="308.7" y="202.8">CIR-IN</text>
<text x="212.1" y="247.3">IN</text>
<text x="251.5" y="247.3">CIR-IN</text>
<text x="128.3" y="266.3">LED</text>
<text x="210.8" y="266.3">CIR-OUT</text>
<text x="252.6" y="266.3">OUT</text>
</g>
<g font-size="2.1">
<text x="366.8" y="35.2">1,0</text>
<text x="116.8" y="40.1">100 (A)</text>
<text x="329.5" y="40.3">X</text>
<text x="342.2" y="40.3">X</text>
<text x="55.4" y="46.4">2,2</text>
<text x="366.8" y="47.9">1,0</text>
<text x="379.5" y="47.9">1,0</text>
<text x="55" y="49">20%</text>
<text x="80.2" y="54.2">1206</text>
<text x="118.6" y="59.1">100</text>
<text x="119.1" y="61.7">5%</text>
<text x="55.4" y="71.8">4,7</text>
<text x="55" y="74.4">20%</text>
<text x="80.5" y="77.1">560</text>
<text x="80.2" y="79.6">1206</text>
<text x="118.3" y="78.2">1206</text>
<text x="150.3" y="93.4">20%</text>
<text x="150.6" y="90.9">4,7</text>
<text x="277.3" y="95.9">250</text>
<text x="277.9" y="93.4">5%</text>
<text x="277.9" y="90.9">22</text>
<text x="335.8" y="95.9">X</text>
<text x="55.6" y="99.8">5%</text>
<text x="55.7" y="97.2">22</text>
<text x="169.1" y="98.7">1206</text>
<text x="169.7" y="96.2">1,0</text>
<text x="218.4" y="97.2">100 (A)</text>
<text x="245.3" y="98.7">1206</text>
<text x="245.9" y="96.2">1,5</text>
<text x="293.1" y="98.5">MMBF5457</text>
<text x="55.1" y="102.3">250</text>
<text x="80.2" y="105">1206</text>
<text x="80.8" y="102.5">1,0</text>
<text x="129.4" y="107.4">Texas Instruments</text>
<text x="131.2" y="104.8">OP07CD</text>
<text x="254.6" y="112.7">3,3</text>
<text x="83.1" y="119">1,0</text>
<text x="175.5" y="115">1N4148W/</text>
<text x="178.4" y="117.5">1N4148</text>
<text x="207.8" y="117.7">1N4148</text>
<text x="208.2" y="115.2">1N4148W/</text>
<text x="257.1" y="115.2">5%</text>
<text x="282.9" y="117.5">1206</text>
<text x="35.2" y="123.9">1206</text>
<text x="60.6" y="123.9">1206</text>
<text x="85.6" y="121.6">5%</text>
<text x="254.9" y="120.3">1206</text>
<text x="307.8" y="121.3">10</text>
<text x="308.3" y="123.9">1206</text>
<text x="334.8" y="125.2">1,0</text>
<text x="353.3" y="125.2">100 (A)</text>
<text x="83.5" y="126.6">1206</text>
<text x="334.4" y="127.7">20%</text>
<text x="118.3" y="137.9">1206</text>
<text x="119.9" y="135.3">X</text>
<text x="291.2" y="160.9">PBS-24-302SP</text>
<text x="47.1" y="164.5">DC-005</text>
<text x="48.1" y="167.1">Daier</text>
<text x="95.5" y="166">STPS0540Z/</text>
<text x="159.8" y="162.2">+9,0...18,0</text>
<text x="230.7" y="164.7">PJ-644C</text>
<text x="232.3" y="167.3">Daier</text>
<text x="295.8" y="163.5">Daier</text>
<text x="357.8" y="164.7">PJ-644C</text>
<text x="359.3" y="167.3">Daier</text>
<text x="80.2" y="168.5">1206</text>
<text x="97.9" y="168.5">1N5819</text>
<text x="149.1" y="183.8">100</text>
<text x="171.8" y="185.1">10%</text>
<text x="173.8" y="182.5">100</text>
<text x="120.8" y="186.3">X</text>
<text x="146.4" y="186.3">20%</text>
<text x="172.1" y="190.1">1206</text>
<text x="124.6" y="213">1206</text>
<text x="125.2" y="210.5">1,8</text>
<text x="297.7" y="214.3">X</text>
<text x="55.3" y="231.8">1206</text>
<text x="57.6" y="229.3">100</text>
<text x="71.5" y="232">+4,5...9,0</text>
<text x="141.9" y="229.5">FYL-5013UWC</text>
<text x="149.2" y="232">Foryard</text>
<text x="183.5" y="232">Kingbright</text>
<text x="184.1" y="229.5">BR-12.7</text>
<text x="122.7" y="243.3">MMSZ5235B</text>
<text x="232.6" y="244.7">1206</text>
<text x="234.2" y="242.2">X</text>
<text x="55.3" y="257.2">1206</text>
<text x="57.6" y="254.7">100</text>
<text x="82.9" y="254.9">10%</text>
<text x="85.5" y="252.4">1,0</text>
<text x="169.6" y="257.2">1206</text>
<text x="171.9" y="254.7">6,8</text>
<text x="301" y="255.8">This project is licensed under CERN-OHL-S-2.0</text>
<text x="83.2" y="260">1206</text>
<text x="232.6" y="263.8">1206</text>
<text x="234.2" y="261.3">X</text>
<text x="301" y="261.8">Igor Ivanov ( )</text>
<text x="301" y="264.8">http://github.com/Adept666</text>
<text x="301.6" y="267.8">[REV1A]</text>
<text x="301" y="273.5">File: -1.40.A-1.sch</text>
<text x="301" y="270.8">Sheet: /</text>
<text x="301" y="280.9">Size: A3</text>
<text x="323" y="280.9">Date: 2026-10-19</text>
<text x="386" y="280.9">Rev: 1A</text>
<text x="301" y="283.7">KiCad E.D.A. kicad 5.1.12</text>
<text x="386" y="283.7">Id: 1/1</text>
</g>
<g font-size="1.8">
<text x="35" y="11.7">1</text>
<text x="85" y="11.7">2</text>
<text x="135" y="11.7">3</text>
<text x="185" y="11.7">4</text>
<text x="235" y="11.7">5</text>
<text x="285" y="11.7">6</text>
<text x="335" y="11.7">7</text>
<text x="385" y="11.7">8</text>
<text x="10.4" y="35.7">A</text>
<text x="408.4" y="35.7">A</text>
<text x="10.4" y="85.7">B</text>
<text x="408.4" y="85.7">B</text>
<text x="10.4" y="135.7">C</text>
<text x="408.4" y="135.7">C</text>
<text x="10.4" y="185.7">D</text>
<text x="408.4" y="185.7">D</text>
<text x="10.4" y="235.7">E</text>
<text x="408.4" y="235.7">E</text>
<text x="10.5" y="285.7">F</text>
<text x="35" y="286.7">1</text>
<text x="85" y="286.7">2</text>
<text x="135" y="286.7">3</text>
<text x="185" y="286.7">4</text>
<text x="235" y="286.7">5</text>
<text x="285" y="286.7">6</text>
<text x="335" y="286.7">7</text>
<text x="385" y="286.7">8</text>
<text x="408.5" y="285.7">F</text>
</g>
</svg>
